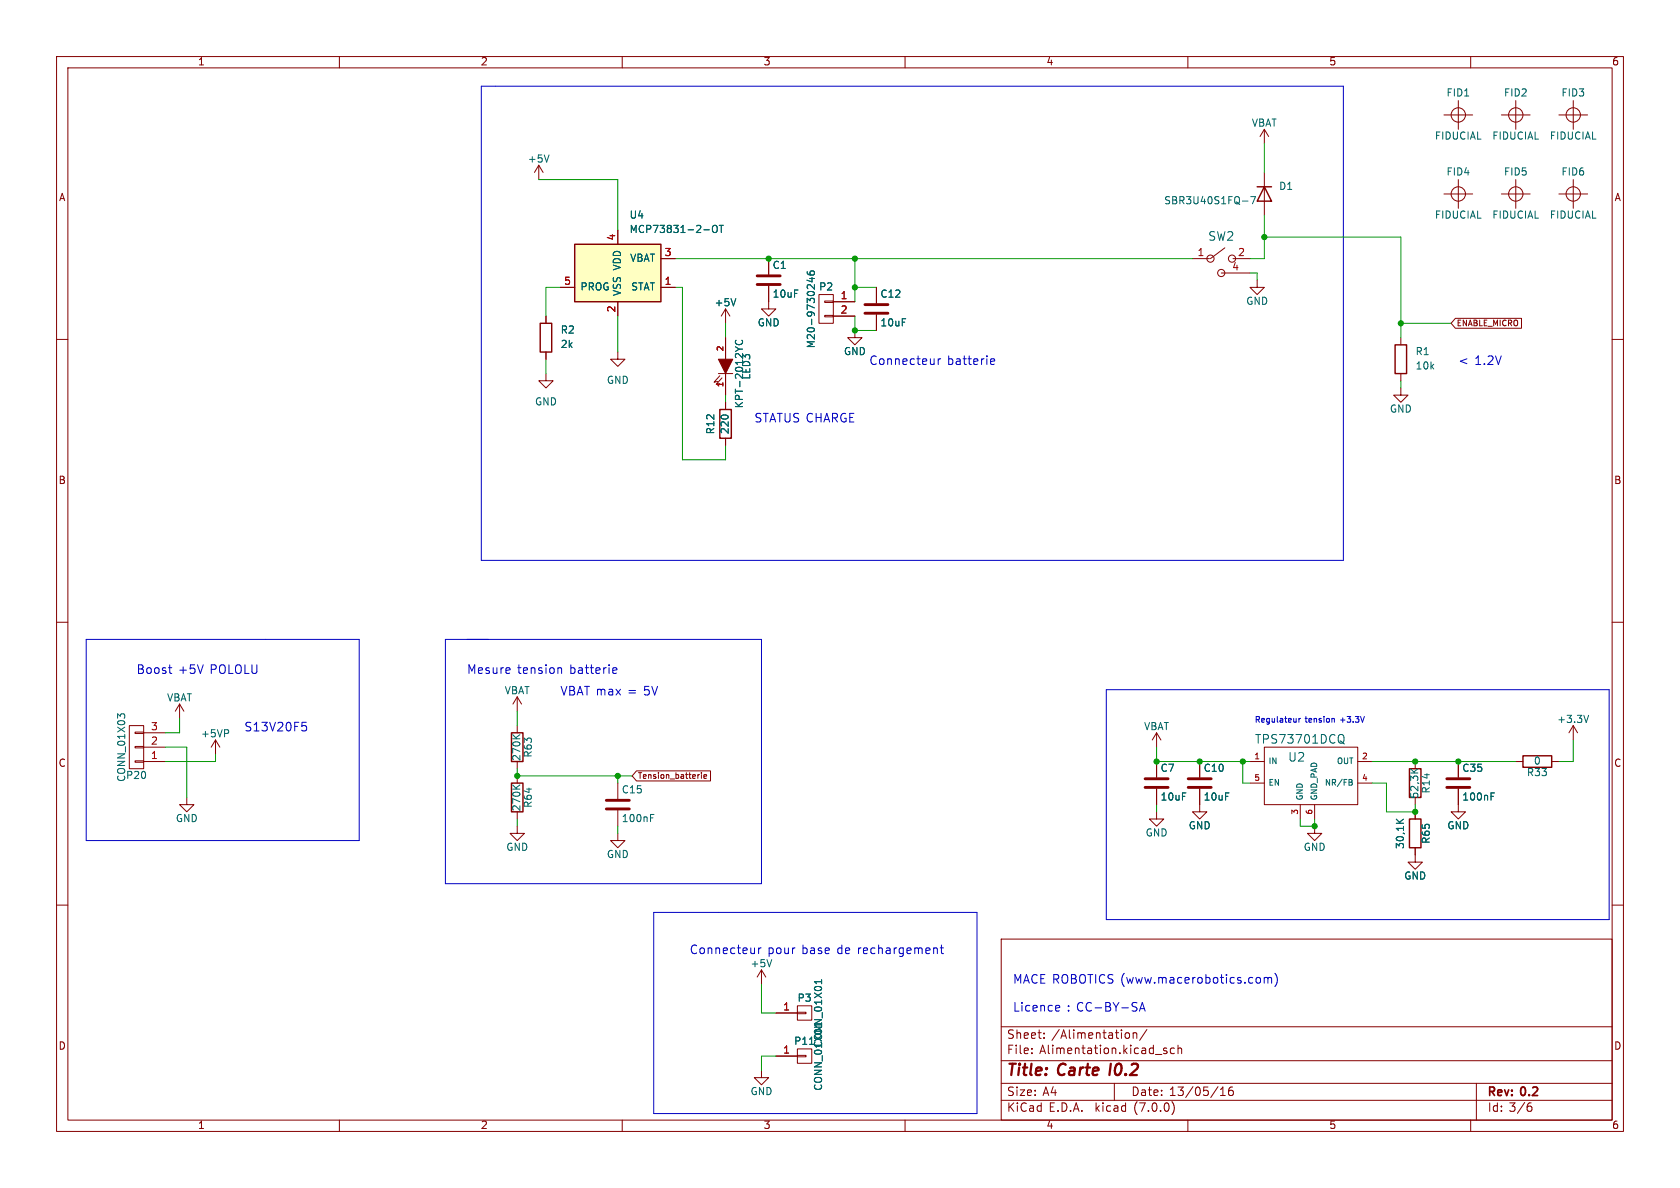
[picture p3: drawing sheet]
<svg xmlns="http://www.w3.org/2000/svg" width="297mm" height="210mm" viewBox="0 0 297 210" stroke-linecap="round" stroke-linejoin="round" font-family="sans-serif">
<g fill="none" stroke="#840000" stroke-width=".18">
<path d="M10 10h277v190h-277zM12 12h273v186h-273zM60 10v2M110 10v2M160 10v2M210 10v2M257.8 17.8v5.1M260 10v2M268 17.8v5.1M278.1 17.8v5.1M95.2 29.2l-.7 1.3M95.2 29.2v2.6"/>
<path d="M95.2 29.2l.8 1.3M223.5 22.9l-.7 1.2M223.5 22.9v2.5M223.5 30.5v7.6M223.5 22.9l.8 1.2M255.3 20.3h5M255.3 34.3h5M257.8 31.8v5M265.4 20.3h5.1M265.4 34.3h5.1M268 31.8v5M275.6 20.3h5.1"/>
<path d="M275.6 34.3h5.1M278.1 31.8v5M10 60h2M96.5 55.9v1.3M99.1 50.8h2.5M109.2 40.6v2.6M109.2 53.3v2.6M116.8 50.8h2.6M116.8 45.7h2.6M128.3 54.6v2.6M128.3 59.7v3.8M128.3 54.6l-.8 1.3"/>
<path d="M128.3 54.6l.7 1.3M135.9 50.5v4.1h1.3l-1.3 1.3-1.3-1.3h1.3M135.9 45.7v2.8M144.8 52.1h2.5v5.1h-2.5zM145.8 55.8h1.5v.2h-1.5zM145.8 53.2h1.5v.3h-1.5zM147.3 53.3h3.8M147.3 55.9h3.8M151.1 58.4v1.3h1.3l-1.3 1.3-1.2-1.3h1.2M154.9 50.8v2.8M154.9 55.6v2.8M210.8 45.7h3"/>
<path d="M215.9 48.3h5.1M216.5 43.8l-2.5 1.9M218 45.7h3M222.2 49.5v1.3h1.3l-1.3 1.3-1.2-1.3h1.2M247.6 59.7v1.3M257.3 56.3h11.7v1.7h-11.7l-.8-.8zM285 60h2M96.5 66v1.3h1.3l-1.3 1.3-1.3-1.3h1.3M96.5 62.2v1.3M109.2 62.2v1.3h1.3l-1.3 1.3-1.3-1.3h1.3M127 66h2.5M127.3 66.4l-1.1 1.2 .7-.2"/>
<path d="M127.6 66.8l-1 1.1 .7-.1M128.3 66v3.9M128.3 71.1v1.3M128.3 77.5v1.2M247.6 68.6v1.3h1.3l-1.3 1.2-1.2-1.2h1.2M247.6 66v1.3M10 110h2M285 110h2M22.9 128.3h2.5v7.6h-2.5zM23.9 129.4h1.5v.3h-1.5zM23.9 132h1.5v.2h-1.5zM23.9 134.5h1.5v.2h-1.5z"/>
<path d="M25.4 134.6h3.8M25.4 132.1h3.8M25.4 129.5h3.8M31.7 124.5l-.7 1.2M31.7 124.5v2.5M31.7 124.5l.8 1.2M38.1 130.8l-.8 1.3M38.1 130.8v2.6M38.1 130.8l.8 1.3M91.4 123.2l-.7 1.3M91.4 123.2v2.5M91.4 128.3v1.2"/>
<path d="M91.4 134.6v1.3M91.4 137.2v1.2M91.4 123.2l.8 1.3M109.2 138.4v2.8M112.5 136.3h13.1v1.7h-13.1l-.7-.8zM124 136.6v.1M124 136.9v.7M124.4 137.3l.5-.1v-.2l-.3-.1-.2 .2 .1 .5h.4M204.5 129.5v2.6M204.5 134.6v2.8M204.5 139.4v2.8M204.5 129.5l-.8 1.3"/>
<path d="M204.5 129.5l.7 1.3M212.1 139.4v4.1h1.3l-1.3 1.3-1.3-1.3h1.3M212.1 134.6v2.8M221 134.6h2.5M221 138.4h2.5M223.5 132.1h16.5v10.1h-16.5zM240 134.6h2.6M240 138.4h2.6M250.2 134.6v1.3M257.8 139.4v4.1h1.3l-1.3 1.3-1.3-1.3h1.3M257.8 134.6v2.8M268 134.6h1.2"/>
<path d="M274.3 134.6h1.3M278.1 128.3v2.5M278.1 128.3l-.7 1.2M278.1 128.3l.8 1.2M10 160h2M33 141v1.2h1.3l-1.3 1.3-1.3-1.3h1.3M91.4 146.1v1.2h1.3l-1.3 1.3-1.2-1.3h1.2M91.4 143.5v1.3M109.2 147.3v1.3h1.3l-1.3 1.3-1.3-1.3h1.3M109.2 143.3v2.8M204.5 143.5v1.3h1.2l-1.2 1.3-1.3-1.3h1.3M229.9 142.2v2.6"/>
<path d="M232.4 146.1v1.2h1.3l-1.3 1.3-1.3-1.3h1.3M232.4 142.2v2.6M250.2 149.9v2.5h1.3l-1.3 1.3-1.3-1.3h1.3M250.2 141v1.2M250.2 143.5v1.3M285 160h2M134.6 171.5l-.7 1.2M134.6 171.5v2.5M134.6 171.5l.8 1.2M137.2 179.1h3.8M141 178.9h1.5v.3h-1.5zM141 177.8h2.5v2.5h-2.5z"/>
<path d="M177 166h108v32h-108zM60 198v2M110 198v2M134.6 189.2v1.3h1.3l-1.3 1.3-1.3-1.3h1.3M137.2 186.7h3.8M141 186.6h1.5v.2h-1.5zM141 185.4h2.5v2.6h-2.5zM160 198v2M177 194.5h108M177 191.5h108M177 187.5h108M177 181.5h108"/>
<path d="M182.4 186.1v.2M182.4 185.3v.2M184.6 183.4v.2M184.6 182.6v.2M197 191.5v3M199.2 182.6h.3l.2 .2-.1 .6-.4 .2M200.3 182.7l.2-.1h.4l.1 1M200.3 182.6v1M202.8 182l-1.3 1.9M205.7 185.5l.6 .5-.2 .3-.4-.1M206.3 185.3h-.4l-.2 .2M207.2 194.8a1.74 1.74 0 0 1 0 2.2"/>
<path d="M207.6 185.3h-.4l-.3 .2v.5l.1 .2h.6M208.3 185.4l.2-.1h.3l.1 1M208.3 184.8v1.5M210 198v2M215.8 193.7h.8M215.8 192.6l.4-.4v1.5M217.9 192.2a.59 .59 0 0 0-.7 .6v.6l.1 .2 .5 .1 .2-.2v-.5l-.1-.2-.4-.1-.3 .3M260 198v2M261 191.5v6.5M270.3 195.5h.2l.3 .3v.5l-.5 .2M270.4 195h-.1"/>
<circle cx="257.8" cy="34.3" r="1.27"/>
<circle cx="257.8" cy="20.3" r="1.27"/>
<circle cx="268" cy="34.3" r="1.27"/>
<circle cx="268" cy="20.3" r="1.27"/>
<circle cx="278.1" cy="20.3" r="1.27"/>
<circle cx="278.1" cy="34.3" r="1.27"/>
<circle cx="214" cy="45.7" r=".63"/>
<circle cx="215.9" cy="48.3" r=".63"/>
<circle cx="217.8" cy="45.7" r=".63"/>
</g>
<path d="M222.2 33h2.6M223.5 33l1.3 2.6h-2.6zM95.5 57.2h2v5h-2zM101.6 43.2h15.2v10.1h-15.2zM127.3 72.4h2v5.1h-2zM246.6 61h2.1v5h-2.1zM90.4 138.4h2.1v5.1h-2.1zM90.4 129.5h2.1v5.1h-2.1zM249.2 135.9h2v5.1h-2zM269.2 133.6h5.1v2h-5.1zM249.2 144.8h2v5.1h-2z" fill="none" stroke="#840000" stroke-width=".25"/>
<g fill="none" stroke="#006464" stroke-width=".18">
<path d="M97.1 27.4l-.5 1.3M127.2 39.8h.7M127.5 39.8v1.3M219.7 35.5h.9M221.1 34.8h.9l-.6 1.2M124.4 40.6h1M126 40l.2-.2a.43 .43 0 0 1 .6 .5v.4a.42 .42 0 0 1-.4 .4 .42 .42 0 0 1-.5-.4zM130.1 52.8l-.4 1.3M142.7 48l.1 .4a.86 .86 0 0 0 1.2 0l-.1-.4-.5-.1-.2 .2v.3l.2 .2M143.1 49.2h.9M143.6 49v.8l-1-.3M130.1 60.1a.6 .6 0 0 0 .5 .9 .6 .6 0 0 0 .7-.6l-.1-.3"/>
<path d="M21.3 126.6l-.5-.4v.8M21.3 126.4l.2-.2h.3l.3 .2M40.4 129.1v.4M236.9 129.8a.51 .51 0 0 1 .7 .6v.5a.51 .51 0 0 1-.7 .5M237.2 131.1l.5 .4M238.5 137.8l.5 .1v.2l-.2 .2M238.5 138.3h.3M238.8 138.3l.3 .2-.1 .2-.5 .1M249.4 135.9l.7 .7M250.7 135.9l-.8 .6M280.9 126.5l-.5 1.2M115 144h.6"/>
<path d="M246.8 144.8l.8 .7M248.1 144.8l-.7 .6M263.6 140.2h.6M136.4 169.6l-.4 1.3M145.2 173.2v.7M145.2 173.5h-1.2l.3 .3M143.1 184.6h.7M144 189.2h1.2l-1.2 .7h1.2M144 187.9h1.2l-1.2 .7h1.2M144 185.8v.1a.68 .68 0 0 0 .6 .5 .68 .68 0 0 0 .6-.5v-.1M144 190.7a.81 .81 0 0 1 1.2 .1 .43 .43 0 0 1-.4 .5h-.4a.42 .42 0 0 1-.4-.2 .42 .42 0 0 1 0-.4zM144.1 191.8a.6 .6 0 0 0 .4 .8 .6 .6 0 0 0 .7-.6l-.1-.2"/>
<path d="M145.4 186.6v1"/>
</g>
<path d="M133.9 50.3h4M133.9 48.8h4M152.9 55.4h4.1M152.9 53.8h4.1M202.4 139.2h4.1M202.4 137.7h4.1M210.1 139.2h4M210.1 137.7h4M255.8 139.2h4M255.8 137.7h4M107.2 143h4.1M107.2 141.5h4.1" fill="none" stroke="#840000" stroke-width=".51"/>
<path d="M101.6 43.2h15.2v10.1h-15.2z" fill="#ffffc2" stroke="#ffffc2" stroke-width=".18"/>
<path d="M127 63.5h2.5l-1.2 2.5z" fill="#840000" stroke="#840000" stroke-width=".18"/>
<g fill="none" stroke="#0000c2" stroke-width=".18">
<path d="M85.1 15.2h152.4v83.9h-152.4zM165.9 63.4v1M166.3 63.4l-.3 .1-.1 .2M175.1 63.6l.2-.2h.3l.2 .2v.2l-.7 .1M175.1 64.2l.2 .2h.5M15.2 113h48.3v35.6h-48.3zM29.8 118h.6M30.2 119h.2M78.7 113h55.9v43.2h-55.9zM98.8 118h.3l.2 .3v.7M108.4 118.1l.4-.1 .3 .4-.8 .1M108.4 119h.6"/>
<path d="M53.4 127.7h.7M53.6 128.3h.3l.3 .3-.1 .5-.5 .1M195.6 121.9h88.9v40.7h-88.9zM229.1 127v.7M229.1 127.6l-.1 .1M229.6 127v.7M229.9 127l-.3 .2M235.5 127h.4v.7M241.2 126.7l-.3 1M115.6 161.3h57.1v35.6h-57.1zM134.1 167.6v1M134.5 167.6h-.2l-.2 .3"/>
<path d="M165.5 167.6l.2 .2v.8M166.2 167.6h.6M166.4 167.1v1.3l.4 .2M186.8 177.7l.5 .1v.3l-.7 .1M187.3 178.7h-.5M201.4 178.7l.5-1.5 .6 1.5M201.6 178.3h.7M222.3 172.8l.4 .1 .1 .2v.6l-.5 .1M223.5 172.9l.4-.1 .3 .2M223.5 172.8v1M224.2 173l.2-.2 .3 .1 .1 .9M224.2 173v.8"/>
<path d="M225.4 172.1a1.75 1.75 0 0 1 0 2.3"/>
</g>
<g fill="none" stroke="#009600" stroke-width=".18">
<path d="M95.2 31.8h14v8.8M223.5 38.1v7.6h-2.5M223.5 25.4v5.1M99.1 50.8h-2.6v5.1M109.2 55.9v6.3M119.4 50.8h1.2v30.5h7.7v-2.6M119.4 45.7h91.4M128.3 57.2v2.5M151.1 50.8h3.8M151.1 45.7v7.6M151.1 55.9v2.5h3.8M221 48.3h1.2v1.2"/>
<path d="M223.5 41.9h24.1v17.8M247.6 57.2h8.9M96.5 63.5v2.5M128.3 69.9v1.2M247.6 67.3v1.3M29.2 132.1h3.8v8.9M31.7 127v2.5h-2.5M38.1 133.4v1.2h-8.9M91.4 125.7v2.6M91.4 135.9v1.3h20.4M109.2 137.2v1.2M204.5 132.1v2.5h16.5"/>
<path d="M219.7 134.6v3.8h1.3M242.6 138.4h2.5v5.1h5.1v-1.3M242.6 134.6h25.4M278.1 130.8v3.8h-2.5M91.4 144.8v1.3M109.2 146.1v1.2M204.5 142.2v1.3M229.9 144.8v1.3h2.5v-1.3M134.6 174v5.1h2.6M137.2 186.7h-2.6v2.5"/>
</g>
<g fill="#009600" stroke="#009600" stroke-width=".18">
<circle cx="223.5" cy="41.9" r=".46"/>
<circle cx="151.1" cy="58.4" r=".46"/>
<circle cx="212.1" cy="134.6" r=".46"/>
<circle cx="204.5" cy="134.6" r=".46"/>
<circle cx="151.1" cy="50.8" r=".46"/>
<circle cx="151.1" cy="45.7" r=".46"/>
<circle cx="135.9" cy="45.7" r=".46"/>
<circle cx="91.4" cy="137.2" r=".46"/>
<circle cx="109.2" cy="137.2" r=".46"/>
<circle cx="250.2" cy="143.5" r=".46"/>
<circle cx="250.2" cy="134.6" r=".46"/>
<circle cx="257.8" cy="134.6" r=".46"/>
<circle cx="219.7" cy="134.6" r=".46"/>
<circle cx="232.4" cy="146.1" r=".46"/>
<circle cx="247.6" cy="57.2" r=".46"/>
</g>
<g font-size="2.8" fill="#840000">
<text x="178" y="190.8">Title:</text>
<text x="187.1" y="190.8">Carte</text>
<text x="196.8" y="190.8">I0.2</text>
</g>
<g font-size="2.1" fill="#006464">
<text x="213.5" y="42.9">SW2</text>
<text x="221.8" y="131.8">TPS73701DCQ</text>
<text x="227.7" y="134.9">U2</text>
</g>
<g font-size="2.1" fill="#0000c2">
<text x="153.7" y="64.8">Connecteur</text>
<text x="167.4" y="64.8">batterie</text>
<text x="257.8" y="64.8">&lt;</text>
<text x="260.7" y="64.8">1.2V</text>
<text x="133.3" y="74.9">STATUS CHARGE</text>
<text x="24.1" y="119.4">Boost</text>
<text x="31.5" y="119.4">+5V</text>
<text x="37.1" y="119.4">POLOLU</text>
<text x="82.5" y="119.4">Mesure</text>
<text x="91.5" y="119.4">tension</text>
<text x="100.7" y="119.4">batterie</text>
<text x="99.1" y="123.2">VBAT max</text>
<text x="111" y="123.2">=</text>
<text x="113.9" y="123.2">5V</text>
<text x="43.2" y="129.5">S13V20F5</text>
<text x="121.9" y="168.9">Connecteur</text>
<text x="135.7" y="168.9">pour</text>
<text x="141.8" y="168.9">base</text>
<text x="148" y="168.9">de rechargement</text>
<text x="179.1" y="174.1">MACE ROBOTICS (www.macerobotics.com)</text>
<text x="179.1" y="179.1">Licence</text>
<text x="188.6" y="179.1">: CC-BY-SA</text>
</g>
<g font-size="2.1" fill="#840000">
<text x="178" y="183.9">Sheet:</text>
<text x="185.9" y="183.9">/Alimentation/</text>
<text x="178" y="186.6">File:</text>
<text x="183.8" y="186.6">Alimentation.kicad_sch</text>
<text x="178" y="196.8">KiCad</text>
<text x="178" y="194">Size:</text>
<text x="184.3" y="194">A4</text>
<text x="185.4" y="196.8">E.D.A.</text>
<text x="193.7" y="196.8">kicad</text>
<text x="200" y="194">Date:</text>
<text x="200.6" y="196.8">(7.0.0)</text>
<text x="206.7" y="194">13/05/16</text>
<text x="263" y="194.2">Rev:</text>
<text x="263" y="196.8">Id: 3/6</text>
<text x="269" y="194.2">0.2</text>
</g>
<g font-size="1.8" fill="#840000">
<text x="35" y="11.8">1</text>
<text x="85" y="11.8">2</text>
<text x="135" y="11.8">3</text>
<text x="185" y="11.8">4</text>
<text x="235" y="11.8">5</text>
<text x="285" y="11.8">6</text>
<text x="10.4" y="35.8">A</text>
<text x="285.4" y="35.8">A</text>
<text x="10.3" y="85.8">B</text>
<text x="285.3" y="85.8">B</text>
<text x="10.3" y="135.8">C</text>
<text x="285.3" y="135.8">C</text>
<text x="10.3" y="185.8">D</text>
<text x="285.3" y="185.8">D</text>
<text x="35" y="199.8">1</text>
<text x="85" y="199.8">2</text>
<text x="135" y="199.8">3</text>
<text x="185" y="199.8">4</text>
<text x="235" y="199.8">5</text>
<text x="285" y="199.8">6</text>
</g>
<g font-size="1.8" fill="#006464">
<text x="255.7" y="17.3">FID1</text>
<text x="265.8" y="17.3">FID2</text>
<text x="276" y="17.3">FID3</text>
<text x="221.2" y="22.7">VBAT</text>
<text x="93.3" y="29">+5V</text>
<text x="253.6" y="25">FIDUCIAL</text>
<text x="263.8" y="25">FIDUCIAL</text>
<text x="273.9" y="25">FIDUCIAL</text>
<text x="226.1" y="33.8">D1</text>
<text x="255.7" y="31.3">FID4</text>
<text x="265.8" y="31.3">FID5</text>
<text x="276" y="31.3">FID6</text>
<text x="111.2" y="41.5">MCP73831-2-OT</text>
<text x="111.2" y="38.9">U4</text>
<text x="205.7" y="36.4">SBR3U40S1FQ-7</text>
<text x="253.6" y="38.9">FIDUCIAL</text>
<text x="263.8" y="38.9">FIDUCIAL</text>
<text x="273.9" y="38.9">FIDUCIAL</text>
<text x="111.3" y="46.5">VBAT</text>
<text x="136.5" y="47.8">C1</text>
<text x="102.6" y="51.6">PROG</text>
<text x="110" y="52.3" transform="rotate(-90 110 52.3)">VSS VDD</text>
<text x="111.5" y="51.6">STAT</text>
<text x="136.5" y="52.9">10uF</text>
<text x="144.7" y="51.6">P2</text>
<text x="155.6" y="52.9">C12</text>
<text x="99.1" y="59.2">R2</text>
<text x="126.3" y="54.4">+5V</text>
<text x="133.9" y="58">GND</text>
<text x="155.6" y="58">10uF</text>
<text x="220.3" y="54.2">GND</text>
<text x="99.1" y="61.8">2k</text>
<text x="144.3" y="61.6" transform="rotate(-90 144.3 61.6)">M20-9730246</text>
<text x="149.1" y="63.1">GND</text>
<text x="250.2" y="63.1">R1</text>
<text x="250.2" y="65.6">10k</text>
<text x="94.5" y="71.9">GND</text>
<text x="107.2" y="68.1">GND</text>
<text x="132.9" y="67.2" transform="rotate(-90 132.9 67.2)">LED3</text>
<text x="126.6" y="76.8" transform="rotate(-90 126.6 76.8)">R12</text>
<text x="129.1" y="76.8" transform="rotate(-90 129.1 76.8)">220</text>
<text x="131.6" y="72.2" transform="rotate(-90 131.6 72.2)">KPT-2012YC</text>
<text x="245.7" y="73.2">GND</text>
<text x="29.5" y="124.3">VBAT</text>
<text x="89.2" y="123">VBAT</text>
<text x="35.5" y="130.6">+5VP</text>
<text x="202.2" y="129.3">VBAT</text>
<text x="275.2" y="128.1">+3.3V</text>
<text x="22.2" y="138">P20</text>
<text x="92.3" y="134.6" transform="rotate(-90 92.3 134.6)">270K</text>
<text x="94.3" y="134" transform="rotate(-90 94.3 134)">R63</text>
<text x="205.1" y="136.7">C7</text>
<text x="212.7" y="136.7">C10</text>
<text x="258.5" y="136.7">C35</text>
<text x="269.9" y="137.5">R33</text>
<text x="271.1" y="135.4">0</text>
<text x="22.4" y="138.3" transform="rotate(-90 22.4 138.3)">CONN_01X03</text>
<text x="92.3" y="143.5" transform="rotate(-90 92.3 143.5)">270K</text>
<text x="94.3" y="142.9" transform="rotate(-90 94.3 142.9)">R64</text>
<text x="109.9" y="140.5">C15</text>
<text x="205.1" y="141.8">10uF</text>
<text x="212.7" y="141.8">10uF</text>
<text x="251" y="141.2" transform="rotate(-90 251 141.2)">52,3K</text>
<text x="253" y="140.3" transform="rotate(-90 253 140.3)">R14</text>
<text x="258.5" y="141.8">100nF</text>
<text x="31" y="145.6">GND</text>
<text x="109.9" y="145.6">100nF</text>
<text x="202.5" y="148.1">GND</text>
<text x="210.1" y="146.9">GND</text>
<text x="253" y="149.2" transform="rotate(-90 253 149.2)">R65</text>
<text x="255.8" y="146.9">GND</text>
<text x="89.4" y="150.7">GND</text>
<text x="107.2" y="152">GND</text>
<text x="230.4" y="150.7">GND</text>
<text x="248.2" y="155.8">GND</text>
<text x="248.5" y="150.1" transform="rotate(-90 248.5 150.1)">30,1K</text>
<text x="132.6" y="171.3">+5V</text>
<text x="140.9" y="177.4">P3</text>
<text x="140.3" y="185">P11</text>
<text x="145.6" y="185.3" transform="rotate(-90 145.6 185.3)">CONN_01X01</text>
<text x="132.6" y="193.9">GND</text>
</g>
<g font-size="1.8" fill="#a90000">
<text x="109" y="42.6" transform="rotate(-90 109 42.6)">4</text>
<text x="117.4" y="45.5">3</text>
<text x="211.7" y="45.5">1</text>
<text x="218.8" y="45.5">2</text>
<text x="99.7" y="50.5">5</text>
<text x="117.4" y="50.5">1</text>
<text x="148.6" y="53.1">1</text>
<text x="217.8" y="48">4</text>
<text x="109" y="55.3" transform="rotate(-90 109 55.3)">2</text>
<text x="148.6" y="55.6">2</text>
<text x="26.6" y="131.8">2</text>
<text x="26.6" y="129.3">3</text>
<text x="26.6" y="134.4">1</text>
<text x="138.4" y="178.8">1</text>
<text x="138.4" y="186.4">1</text>
</g>
<g font-size="1.4" fill="#840000">
<text x="257.5" y="57.9">ENABLE_MICRO</text>
<text x="112.8" y="137.9">Tension_batterie</text>
</g>
<g font-size="1.4" fill="#a90000">
<text x="128" y="62.2" transform="rotate(-90 128 62.2)">2</text>
<text x="128" y="68.5" transform="rotate(-90 128 68.5)">1</text>
<text x="221.7" y="134.4">1</text>
<text x="240.7" y="134.4">2</text>
<text x="221.7" y="138.2">5</text>
<text x="240.7" y="138.2">4</text>
<text x="229.6" y="144.1" transform="rotate(-90 229.6 144.1)">3</text>
<text x="232.2" y="144.1" transform="rotate(-90 232.2 144.1)">6</text>
</g>
<g font-size="1.4" fill="#0000c2">
<text x="221.7" y="127.9">Regulateur</text>
<text x="230.6" y="127.9">tension</text>
<text x="236.9" y="127.9">+3.3V</text>
</g>
<g font-size="1.4" fill="#006464">
<text x="224.3" y="135.3">IN</text>
<text x="236.2" y="135.3">OUT</text>
<text x="224.3" y="139.1">EN</text>
<text x="230.6" y="141.5" transform="rotate(-90 230.6 141.5)">GND</text>
<text x="233.1" y="141.5" transform="rotate(-90 233.1 141.5)">GND_PAD</text>
<text x="234.1" y="139.1">NR/FB</text>
</g>
</svg>
